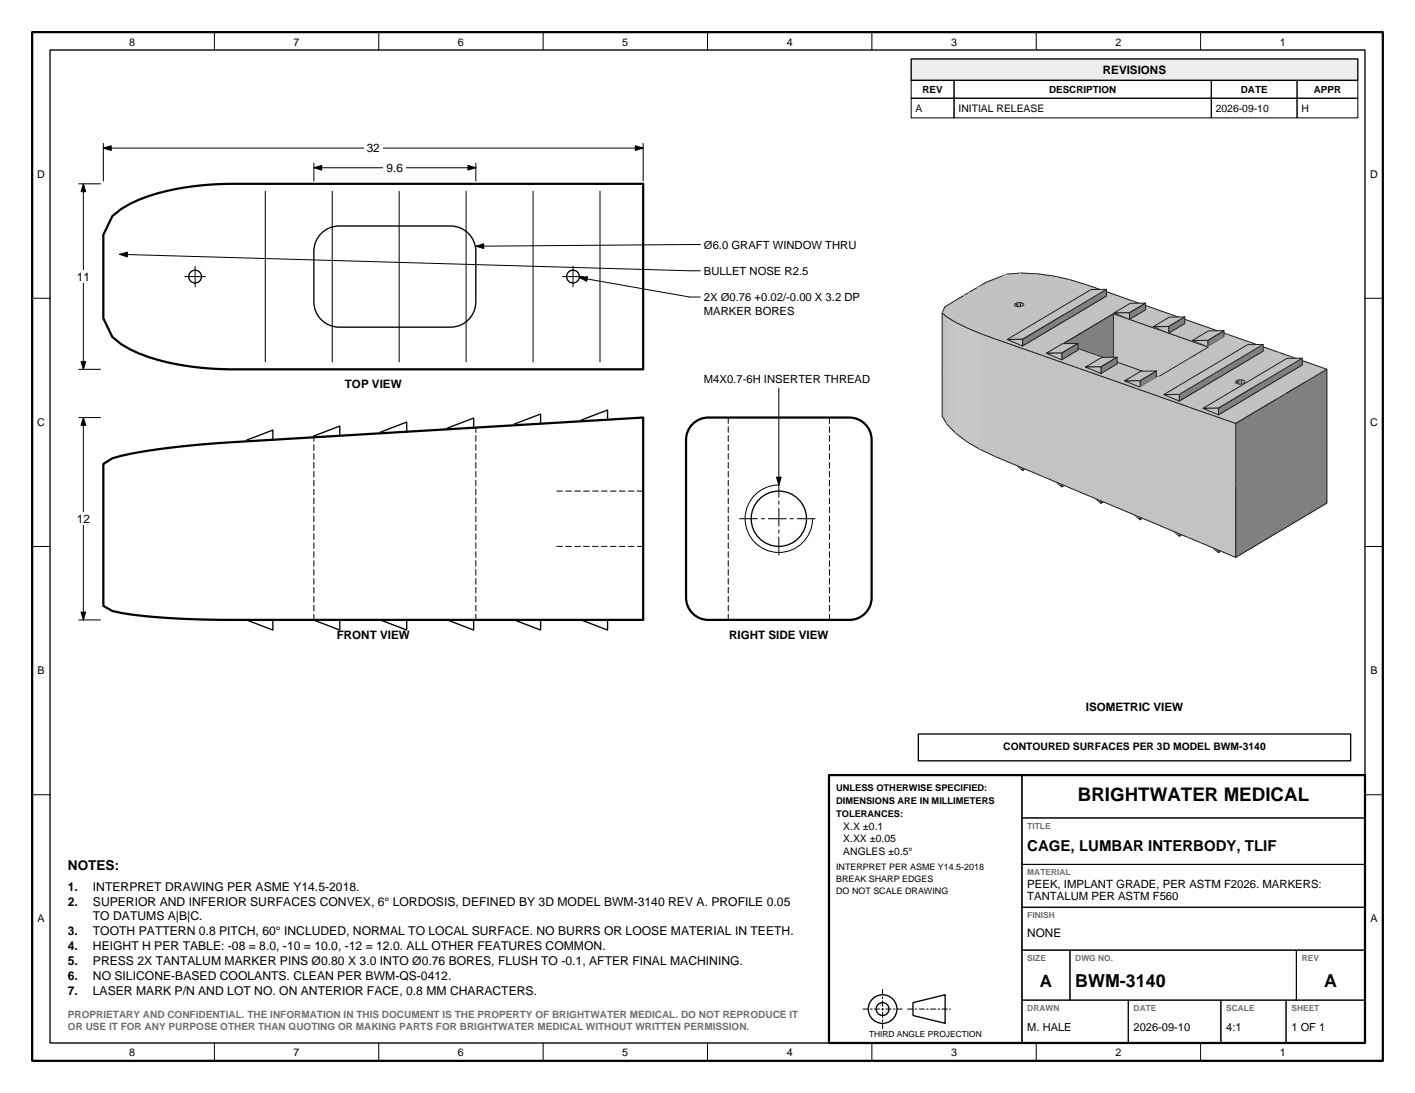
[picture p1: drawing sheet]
<svg xmlns="http://www.w3.org/2000/svg" width="279mm" height="216mm" viewBox="0 0 279 216" stroke-linecap="round" stroke-linejoin="round" font-family="sans-serif">
<path d="M201.8 153.1h67.7v8.5h-67.7zM201.8 161.6h67.7v9.1h-67.7zM201.8 170.7h67.7v8.5h-67.7zM201.8 179.2h67.7v8.5h-67.7zM201.8 187.7h9.5v9.9h-9.5zM201.8 197.6h21v8.4h-21zM211.3 187.7h44.7v9.9h-44.7zM222.8 197.6h18.3v8.4h-18.3zM241.1 197.6h12.8v8.4h-12.8zM253.9 197.6h15.6v8.4h-15.6zM256 187.7h13.5v9.9h-13.5z" fill="none" stroke="#000" stroke-width=".2"/>
<path d="M163.7 153.1h105.8v52.9h-105.8z" fill="none" stroke="#000" stroke-width=".44"/>
<g fill="none" stroke="#000" stroke-width=".26">
<path d="M163.7 153.1h38.1v52.9h-38.1zM180.3 198l6.3-1.5v5.6l-6.3-1.5z"/>
<circle cx="174.3" cy="199.3" r="2.82"/>
<circle cx="174.3" cy="199.3" r="1.27"/>
</g>
<path d="M170.4 199.3h7.8M174.3 195.4v7.8M179.2 199.3h8.5" fill="none" stroke="#000" stroke-width=".2" stroke-dasharray="1.1 .4 .4 .4"/>
<path d="M179.9 11.6h88.2v4.3h-88.2z" fill="#ededeb" stroke="#000" stroke-width=".26"/>
<g fill="none" stroke="#000" stroke-width=".2">
<path d="M179.9 15.9h8.5v3.5h-8.5zM179.9 19.4h8.5v3.9h-8.5zM188.4 15.9h50.8v3.5h-50.8zM188.4 19.4h50.8v3.9h-50.8zM239.2 15.9h16.9v3.5h-16.9zM239.2 19.4h16.9v3.9h-16.9zM256.1 15.9h12v3.5h-12zM256.1 19.4h12v3.9h-12zM20.4 28.3v7.4M20.4 29.3h106.6M52.4 37.8v33.7M65.6 37.8v33.7"/>
<path d="M78.8 37.8v33.7M92 37.8v33.7M105.3 37.8v33.7M118.5 37.8v33.7M127 28.3v7.4M36.5 54.6h4.1M38.5 52.6v4.1M111.1 54.6h4.1M113.1 52.6v4.1"/>
</g>
<path d="M22.2 42.7a20.7 20.7 0 0 1 8.9-4.5 61.1 61.1 0 0 1 17.7-1.9h78.2v36.7h-74.6a83.5 83.5 0 0 1-17.8-1.1 31 31 0 0 1-10.6-3.9l-1.8-1.4-1.8-3.7v-16.5z" fill="none" stroke="#000" stroke-width=".44"/>
<g fill="none" stroke="#000" stroke-width=".26">
<path d="M63.2 46.4a5 5 0 0 1 3.8-1.8h22a5 5 0 0 1 5 5v10a5 5 0 0 1-5 5h-22a5 5 0 0 1-5-5v-10a5 5 0 0 1 1.2-3.2z"/>
<circle cx="38.5" cy="54.6" r="1.27"/>
<circle cx="113.1" cy="54.6" r="1.27"/>
</g>
<path d="M20.4 29.3l1.6-.5v.9zM125.4 28.8l1.6 .5-1.6 .4z" fill="#000" stroke="#000" stroke-width=".2"/>
<path d="M71.8 28h3.8v2.5h-3.8z" fill="#fff"/>
<path d="M62 32.2v3.5M62 33.1h32M94 32.2v3.5" fill="none" stroke="#000" stroke-width=".2"/>
<path d="M62 33.1l1.5-.4v.9zM92.4 32.7l1.6 .4-1.6 .5z" fill="#000" stroke="#000" stroke-width=".2"/>
<path d="M75.8 31.8h4.3v2.6h-4.3z" fill="#fff"/>
<path d="M15.5 36.3h4.3M16.5 36.3v36.7M15.5 73h4.3" fill="none" stroke="#000" stroke-width=".2"/>
<path d="M16.5 36.3l.4 1.6h-.9zM16 71.4h.9l-.4 1.6z" fill="#000" stroke="#000" stroke-width=".2"/>
<path d="M14.6 53.3h3.7v2.6h-3.7z" fill="#fff"/>
<path d="M20.4 91.6l1.8-1.1a109.7 109.7 0 0 1 19.5-2.9l85.3-5.1v40h-64a480.2 480.2 0 0 1-31.9-.6l-7.1-.8-1.8-.4-1.8-1z" fill="none" stroke="#000" stroke-width=".44"/>
<path d="M48.7 87l5.2-2v2M61.9 86.2l5.2-2v2M75.1 85.4l5.2-2v2M88.3 84.6l5.2-2v2M101.5 83.8l5.2-2v2M114.7 83l5.3-2v2M48.7 122.5l5.2 1.9v-1.9M61.9 122.5l5.2 1.9v-1.9M75.1 122.5l5.2 1.9v-1.9M88.3 122.5l5.2 1.9v-1.9M101.5 122.5l5.2 1.9v-1.9M114.7 122.5l5.3 1.9v-1.9" fill="none" stroke="#000" stroke-width=".26"/>
<path d="M109.9 97h17.1M109.9 107.9h17.1M62 122.5v-36.1M94 122.5v-38" fill="none" stroke="#000" stroke-width=".2" stroke-dasharray="1.1 .6"/>
<path d="M15.5 82.5h4.3M16.5 82.5v40M15.5 122.5h4.3" fill="none" stroke="#000" stroke-width=".2"/>
<path d="M16.5 82.5l.4 1.5h-.9zM16 120.9h.9l-.4 1.6z" fill="#000" stroke="#000" stroke-width=".2"/>
<path d="M14.6 101.2h3.7v2.5h-3.7z" fill="#fff"/>
<path d="M137 83.5a4.4 4.4 0 0 1 2.9-1h27.8a4.4 4.4 0 0 1 4.4 4.4v31.2a4.4 4.4 0 0 1-4.4 4.4h-27.8a4.4 4.4 0 0 1-4.4-4.4v-31.2a4.4 4.4 0 0 1 1.5-3.4z" fill="none" stroke="#000" stroke-width=".44"/>
<circle cx="153.8" cy="102.5" r="5.5" fill="none" stroke="#000" stroke-width=".26"/>
<path d="M23.6 50.2l114.7 3.3M114.4 54.8l21.8 3.9h2.1M138.3 48.3l-44.3 .3M153.8 76.7v19.1a6.7 6.7 0 0 0-6.7 6.7 6.7 6.7 0 0 0 6.7 6.6 6.7 6.7 0 0 0 6.7-6.6" fill="none" stroke="#000" stroke-width=".2"/>
<path d="M153.8 94.7v15.6M146 102.5h15.6" fill="none" stroke="#000" stroke-width=".2" stroke-dasharray="3.5 .8 .6 .8"/>
<path d="M143.8 122.5v-40M163.8 122.5v-40" fill="none" stroke="#000" stroke-width=".2" stroke-dasharray="1.1 .6"/>
<path d="M23.6 50.2l1.6-.4-.1 .9zM94 48.6l1.5-.4v.9zM114.4 54.8l1.6-.2-.2 1zM153.3 94.3h1l-.5 1.5z" fill="#000" stroke="#000" stroke-width=".2"/>
<path d="M208.7 84.5l6.7-4 3.1 1.3-9.8 5.8z" fill="#bdc2c7" stroke="#bdc2c7" stroke-width=".2"/>
<path d="M207.9 54.5l-3-.4-3.2-.2-2.8 .2-4.2 1.7-3.7 2.1M200.3 71.5v11.5v-11.5M200.3 71.3v11.5l.5-.3v-11.2M201.5 71.1v11.4h-.7v-11.4M201.5 71.2v11.3l.6 .2v-11.5M202.1 71.4v11.3l.1 .2v-11.5M208.7 84.5l6.7-4 3.1 1.3-9.8 5.8M210.2 86.7l8.3-4.9v1.3l-8.3 4.9" fill="none" stroke="#1f2126" stroke-width=".2"/>
<g fill="#7d8085" stroke="#7d8085" stroke-width=".2">
<path d="M210.2 86.7l8.3-4.9v1.3l-8.3 4.9z"/>
<path d="M200.3 71.3h.5v11.2l-.5 .3z"/>
</g>
<g fill="#bdbfc7" stroke="#bdbfc7" stroke-width=".2">
<path d="M192.8 56.9l1.9-1.1 4.2-1.7-2.9 1.8z"/>
<path d="M191 57.9l1.8-1 3.2-1-2.8 1.7z"/>
</g>
<g fill="#bfc2c9" stroke="#bfc2c9" stroke-width=".2">
<path d="M196 55.9l2.9-1.8 2.8-.2-3.4 2z"/>
<path d="M198.3 55.9l3.4-2 3.2 .2-3.6 2.2z"/>
<path d="M201.3 56.3l3.6-2.2 3 .4-3.9 2.3z"/>
</g>
<path d="M201.1 71.1h.4v11.4l-.4-.1z" fill="#a8abb0" stroke="#a8abb0" stroke-width=".2"/>
<path d="M200.8 71.1h.3v11.3l-.3 .1z" fill="#8a8c91" stroke="#8a8c91" stroke-width=".2"/>
<path d="M201.5 71.2h.6v11.5l-.6-.2z" fill="#bfc4c9" stroke="#bfc4c9" stroke-width=".2"/>
<path d="M202.1 71.4h.1v11.5l-.1-.2z" fill="#babfc4" stroke="#babfc4" stroke-width=".2"/>
<path d="M200.3 71.5v11.5z" fill="#696b6e" stroke="#696b6e" stroke-width=".2"/>
<path d="M220 85.6l3.2-1.9 3 1.3-3.2 1.9z" fill="#bdc2c7" stroke="#1f2126" stroke-width=".2"/>
<path d="M186 72.8h1v11.1l-1-1.7z" fill="#bdc2c7" stroke="#bdc2c7" stroke-width=".2"/>
<path d="M186 72.8v9.4l1 1.7" fill="none" stroke="#1f2126" stroke-width=".2"/>
<path d="M193.2 57.6l2.8-1.7h2.3l-3.2 1.9z" fill="#bfc2c9" stroke="#bfc2c9" stroke-width=".2"/>
<path d="M223 86.9l3.2-1.9v1.3l-3.2 1.9z" fill="#7d8085" stroke="#1f2126" stroke-width=".2"/>
<g fill="#bfc2c9" stroke="#bfc2c9" stroke-width=".2">
<path d="M204 56.8l3.9-2.3 .8 .2-3.9 2.3z"/>
<path d="M195.1 57.8l3.2-1.9 3 .4-3.6 2.1z"/>
</g>
<path d="M191 57.9l-.8 .5M207.9 54.5l.8 .2M187 83.9l1.8 1.7" fill="none" stroke="#1f2126" stroke-width=".2"/>
<path d="M190.2 58.4l.8-.5 2.2-.3-1.4 .8z" fill="#bdbfc7" stroke="#bdbfc7" stroke-width=".2"/>
<path d="M187 74.2h1.8v11.4l-1.8-1.7z" fill="#c2c4cc" stroke="#c2c4cc" stroke-width=".2"/>
<path d="M220 85.6l3 1.3v1.3z" fill="#bfc4c9" stroke="#1f2126" stroke-width=".2"/>
<g fill="#bdbfc7" stroke="#bdbfc7" stroke-width=".2">
<path d="M188.4 59.5l1.8-1.1h1.6l-2.8 1.7z"/>
<path d="M186.6 60.6l1.8-1.1 .6 .6-3 1.7z"/>
</g>
<path d="M190.2 58.4l-3.6 2.2-.6 1.2M211.4 55.3l3.2 1M200.3 71.5v-11.4v11.4M200.3 71.3v-11.2l.5-.3v11.5M201.5 71.1v-11.4l-.7 .1v11.3M201.5 71.2v-11.5l.6 .2v11.3M202.1 71.4v-11.5l.1 .2v11.3M219.8 75.1v10.8l-3.9 2.3M188.8 85.6l2 1.6M208.7 84.5l-9.8 5.8 3 1.3 6.8-4M210.2 86.7l-8.3 4.9v1.3l8.3-4.9" fill="none" stroke="#1f2126" stroke-width=".2"/>
<g fill="#bfc2c9" stroke="#bfc2c9" stroke-width=".2">
<path d="M191.8 58.4l1.4-.8 1.9 .2-1.5 1z"/>
<path d="M197.7 58.4l3.6-2.1 2.7 .5-3.7 2.3z"/>
<path d="M207.3 57.7l4.1-2.4 3.2 1-4.1 2.4z"/>
<path d="M193.6 58.8l1.5-1 2.6 .6-1.7 1z"/>
<path d="M189 60.1l2.8-1.7 1.8 .4-3.2 1.9z"/>
<path d="M200.3 59.1l3.7-2.3 .8 .2-3.8 2.3z"/>
</g>
<path d="M198.9 90.3l9.8-5.8v3.1l-6.8 4z" fill="#bdc2c7" stroke="#bdc2c7" stroke-width=".2"/>
<path d="M201.1 59.8l.4-.1v11.4h-.4z" fill="#a8abb0" stroke="#a8abb0" stroke-width=".2"/>
<path d="M200.8 59.8h.3v11.3h-.3z" fill="#8a8c91" stroke="#8a8c91" stroke-width=".2"/>
<path d="M188.8 75.4h2v11.8l-2-1.6z" fill="#c2c7cc" stroke="#c2c7cc" stroke-width=".2"/>
<path d="M201.5 59.7l.6 .2v11.3h-.6z" fill="#bfc4c9" stroke="#bfc4c9" stroke-width=".2"/>
<g fill="#7d8085" stroke="#7d8085" stroke-width=".2">
<path d="M200.3 60.1l.5-.3v11.5h-.5z"/>
<path d="M215.9 75.1h3.9v10.8l-3.9 2.3z"/>
<path d="M201.9 91.6l8.3-4.9v1.3l-8.3 4.9z"/>
</g>
<path d="M202.1 59.9l.1 .2v11.3h-.1z" fill="#babfc4" stroke="#babfc4" stroke-width=".2"/>
<path d="M200.3 60.1v11.4z" fill="#696b6e" stroke="#696b6e" stroke-width=".2"/>
<path d="M227.7 88.9l3.2-1.9 3 1.2-3.1 1.9z" fill="#bdc2c7" stroke="#1f2126" stroke-width=".2"/>
<path d="M186 61.8l1 .9v10.1h-1z" fill="#bdc2c7" stroke="#bdc2c7" stroke-width=".2"/>
<path d="M187 62.7l-1-.9v11M190.8 87.2l.6 .4" fill="none" stroke="#1f2126" stroke-width=".2"/>
<path d="M201 59.3l3.8-2.3 2.4 .7-3.9 2.3z" fill="#bfc2c9" stroke="#bfc2c9" stroke-width=".2"/>
<path d="M190.8 76.1h.6v11.5l-.6-.4z" fill="#c2c7cc" stroke="#c2c7cc" stroke-width=".2"/>
<path d="M230.8 90.1l3.1-1.9v1.4l-3.1 1.9z" fill="#7d8085" stroke="#1f2126" stroke-width=".2"/>
<g fill="#bfc2c9" stroke="#bfc2c9" stroke-width=".2">
<path d="M196 59.4l1.7-1 2.6 .7-1.9 1z"/>
<path d="M190.4 60.7l3.2-1.9 2.4 .6-3.5 2.1z"/>
<path d="M203.3 60l4-2.3z"/>
<path d="M210.5 58.7l4.1-2.4 9.3 3.3-4.1 2.4z"/>
<path d="M203.4 60l3.9-2.3 3.2 1-4 2.3z"/>
<path d="M186 61.8l3-1.7 1.4 .6-3.4 2z"/>
</g>
<path d="M214.6 56.3l9.3 3.3M186 61.8l1 .9M219.8 72.6v10.5M191.4 87.6l2.1 1.1" fill="none" stroke="#1f2126" stroke-width=".2"/>
<path d="M191.4 76.9h2.1v11.8l-2.1-1.1z" fill="#c2c7cc" stroke="#c2c7cc" stroke-width=".2"/>
<path d="M219.8 72.6h9.4v10.5h-9.4z" fill="#bfc4c9" stroke="#bfc4c9" stroke-width=".2"/>
<path d="M227.7 88.9l3.1 1.2v1.4z" fill="#bfc4c9" stroke="#1f2126" stroke-width=".2"/>
<path d="M219.8 83.1h9.4v6.7l-9.4-3.9z" fill="#bfc4c9" stroke="#bfc4c9" stroke-width=".2"/>
<path d="M187 62.7l1.8 1M202.1 60.2l.1-.1a1.29 1.29 0 0 0-1.9 .2l.1 .1M193.5 88.7l3.1 1.5M215.9 88.2l-1.9 1.2M219.8 83.1v2.8l9.4 3.9" fill="none" stroke="#1f2126" stroke-width=".2"/>
<g fill="#c2c4cc" stroke="#c2c4cc" stroke-width=".2">
<path d="M187 62.7l1.8 1v10.5h-1.8z"/>
<path d="M193.6 78h3v12.2l-3-1.4z"/>
</g>
<path d="M214 76.8h1.9v11.4l-1.9 1.2z" fill="#7d8085" stroke="#7d8085" stroke-width=".2"/>
<g fill="#bfc2c9" stroke="#bfc2c9" stroke-width=".2">
<path d="M198.4 60.1l1.9-1 .7 .2-1.9 1.1z"/>
<path d="M201 59.3l.7 .2-.2 .2-.4 .1z"/>
<path d="M200.5 59.6l.5-.3 .1 .5h-.3z"/>
<path d="M192.5 61.5l3.5-2.1 2.4 .7-3.7 2.3z"/>
<path d="M201.7 59.5l.9 .3-.5 .1-.6-.2z"/>
<path d="M199.7 60l.8-.4 .3 .2-.5 .3z"/>
<path d="M202.1 59.9l.5-.1 .7 .2-1.1 .1z"/>
<path d="M199.1 60.4l.6-.4 .6 .1v.2z"/>
<path d="M202.2 60.1l1.1-.1-.5 .3-.7-.1z"/>
<path d="M187 62.7l3.4-2 2.1 .8-3.7 2.2z"/>
<path d="M199.1 60.4l1.2-.1 .1 .1-.6 .2z"/>
</g>
<path d="M193.5 77.3l.1 11.5z" fill="#c2c7cc" stroke="#c2c7cc" stroke-width=".2"/>
<path d="M198.9 90.3l3 1.3v1.3z" fill="#bfc4c9" stroke="#1f2126" stroke-width=".2"/>
<g fill="#bfc2c9" stroke="#bfc2c9" stroke-width=".2">
<path d="M201.4 61.1l2-1.1z"/>
<path d="M201.7 60.5l.4-.3 .7 .1-.8 .5z"/>
</g>
<path d="M188.8 63.7l2 1v10.7h-2z" fill="#c2c7cc" stroke="#c2c7cc" stroke-width=".2"/>
<path d="M188.8 63.7l2 1M202.1 60.2l-.4 .3M210 78.6v13.1l4-2.3" fill="none" stroke="#1f2126" stroke-width=".2"/>
<path d="M210 78.6h4v10.8l-4 2.3z" fill="#7d8085" stroke="#7d8085" stroke-width=".2"/>
<path d="M235.4 92.1l3.2-1.9 3.1 1.3-3.2 1.9z" fill="#bdc2c7" stroke="#1f2126" stroke-width=".2"/>
<g fill="#bfc2c9" stroke="#bfc2c9" stroke-width=".2">
<path d="M201.3 60.6l.4-.1 .3 .3-.6 .3z"/>
<path d="M200.9 60.6h.4l.1 .5-.7-.2z"/>
<path d="M201.5 61.1l1.9-1.1 3.1 1-1.9 1.2z"/>
<path d="M206.5 61l4-2.3 9.3 3.3-3.9 2.3z"/>
</g>
<path d="M201.7 60.5l-.8 .1M219.8 62l-3.9 2.3" fill="none" stroke="#1f2126" stroke-width=".2"/>
<path d="M238.5 93.4l3.2-1.9v1.3l-3.2 1.9z" fill="#7d8085" stroke="#1f2126" stroke-width=".2"/>
<path d="M190.8 64.7l.6 .3v11.1h-.6z" fill="#c2c7cc" stroke="#c2c7cc" stroke-width=".2"/>
<path d="M188.8 63.7l2.6 1.3M196.6 90.2l9.3 3.9" fill="none" stroke="#1f2126" stroke-width=".2"/>
<path d="M188.8 63.7l3.7-2.2 2.2 .9-3.9 2.3z" fill="#bfc2c9" stroke="#bfc2c9" stroke-width=".2"/>
<path d="M196.6 80.6h9.3v13.5l-9.3-3.9z" fill="#bfc4c9" stroke="#bfc4c9" stroke-width=".2"/>
<path d="M235.4 92.1l3.1 1.3v1.3z" fill="#bfc4c9" stroke="#1f2126" stroke-width=".2"/>
<path d="M229.2 83.1h9.4v10.6l-9.4-3.9z" fill="#bfc4c9" stroke="#bfc4c9" stroke-width=".2"/>
<path d="M238.6 83.1v10.6l-9.4-3.9" fill="none" stroke="#1f2126" stroke-width=".2"/>
<path d="M206.6 93.6l3.2-1.9 3 1.3-3.1 1.9z" fill="#bdc2c7" stroke="#1f2126" stroke-width=".2"/>
<path d="M191.4 65l2.1 .8v11.1h-2.1z" fill="#c2c7cc" stroke="#c2c7cc" stroke-width=".2"/>
<path d="M223.9 59.6l7.4 2.5M191.4 65l2.1 .8M219.8 62l11.5 4" fill="none" stroke="#1f2126" stroke-width=".2"/>
<g fill="#bfc2c9" stroke="#bfc2c9" stroke-width=".2">
<path d="M197.6 63.5l3.9-2.4 3.1 1.1-3.9 2.3z"/>
<path d="M219.8 62l4.1-2.4 7.4 2.5v3.9z"/>
</g>
<path d="M220 61.8l3.2-1.9h3l-3.2 1.9z" fill="#bdc2c7" stroke="#1f2126" stroke-width=".2"/>
<path d="M190.8 64.7l3.9-2.3 .7 .2-4 2.4z" fill="#bfc2c9" stroke="#bfc2c9" stroke-width=".2"/>
<path d="M190.8 64.7l.6 .3" fill="none" stroke="#1f2126" stroke-width=".2"/>
<path d="M209.7 94.9l3.1-1.9v1.3l-3.1 1.9z" fill="#7d8085" stroke="#1f2126" stroke-width=".2"/>
<path d="M204.6 62.2l1.9-1.2 9.4 3.3-1.9 1.2z" fill="#bfc2c9" stroke="#bfc2c9" stroke-width=".2"/>
<path d="M193.5 65.8l.1 .1M210.2 62.1l8.3-4.9v1.3l-8.3 4.9M214 65.5l5.8-3.5v13.1" fill="none" stroke="#1f2126" stroke-width=".2"/>
<g fill="#7d8085" stroke="#7d8085" stroke-width=".2">
<path d="M210.2 62.1l8.3-4.9v1.3l-8.3 4.9z"/>
<path d="M215.9 64.3l3.9-2.3v13.1h-3.9z"/>
<path d="M214 65.5l1.9-1.2v12.5h-1.9z"/>
</g>
<path d="M193.5 65.8l.1 11.5z" fill="#c2c7cc" stroke="#c2c7cc" stroke-width=".2"/>
<path d="M223 61.8l3.2-1.9v1.3l-3.2 1.9z" fill="#7d8085" stroke="#1f2126" stroke-width=".2"/>
<path d="M191.4 65l4-2.4 2.1 .8-4 2.4z" fill="#bfc2c9" stroke="#bfc2c9" stroke-width=".2"/>
<path d="M191.4 65l2.1 .8M193.6 65.9l3 1.1" fill="none" stroke="#1f2126" stroke-width=".2"/>
<path d="M193.6 65.9l3 1.1v11h-3z" fill="#c2c4cc" stroke="#c2c4cc" stroke-width=".2"/>
<path d="M206.6 93.6l3.1 1.3v1.3z" fill="#bfc4c9" stroke="#1f2126" stroke-width=".2"/>
<path d="M229.2 72.6h9.4v10.5h-9.4z" fill="#bfc4c9" stroke="#bfc4c9" stroke-width=".2"/>
<path d="M238.6 72.6v10.5" fill="none" stroke="#1f2126" stroke-width=".2"/>
<path d="M220 61.8h3v1.3z" fill="#bfc4c9" stroke="#1f2126" stroke-width=".2"/>
<g fill="#bfc2c9" stroke="#bfc2c9" stroke-width=".2">
<path d="M193.5 65.8l4.1-2.3z"/>
<path d="M200.7 64.5l3.9-2.3 9.4 3.3-4 2.3z"/>
<path d="M204.8 57l3.9-2.3 2.5 .5-4 2.5z"/>
<path d="M207.2 57.7l4.2-2.4z"/>
<path d="M193.6 65.9l4-2.4 3.1 1-4.1 2.5z"/>
</g>
<path d="M208.7 54.7l2.7 .6M193.5 65.8l3.1 1.2M208.7 61.2l6.7-4h3.1l-9.8 5.8M214 65.5l-4 2.3M239.6 97.5l6.8-4 3 1.2-9.8 5.9M241.1 99.7l8.3-5v1.4l-8.3 4.9" fill="none" stroke="#1f2126" stroke-width=".2"/>
<g fill="#bdc2c7" stroke="#bdc2c7" stroke-width=".2">
<path d="M208.7 61.2l6.7-4h3.1l-9.8 5.8z"/>
<path d="M239.6 97.5l6.8-4 3 1.2-9.8 5.9z"/>
</g>
<path d="M241.1 99.7l8.3-5v1.4l-8.3 4.9z" fill="#7d8085" stroke="#7d8085" stroke-width=".2"/>
<path d="M214.3 96.8l3.2-1.9 3.1 1.3-3.2 1.9z" fill="#bdc2c7" stroke="#1f2126" stroke-width=".2"/>
<path d="M217.4 98.1l3.2-1.9v1.3l-3.2 1.9z" fill="#7d8085" stroke="#1f2126" stroke-width=".2"/>
<path d="M231.3 62.1l11.4 4-4.1 2.5-7.3-2.6z" fill="#bfc2c9" stroke="#bfc2c9" stroke-width=".2"/>
<path d="M231.3 66l7.3 2.6M231.3 62.1l11.4 4" fill="none" stroke="#1f2126" stroke-width=".2"/>
<path d="M227.7 64.5l3.2-1.9h3l-3.1 1.9z" fill="#bdc2c7" stroke="#1f2126" stroke-width=".2"/>
<path d="M230.8 64.5l3.1-1.9v1.3l-3.1 1.9z" fill="#7d8085" stroke="#1f2126" stroke-width=".2"/>
<g fill="#bfc2c9" stroke="#bfc2c9" stroke-width=".2">
<path d="M196.6 67l4.1-2.5 9.3 3.3-4.1 2.5z"/>
<path d="M194.7 62.4l3.7-2.3 .7 .3-3.7 2.2z"/>
<path d="M195.4 62.6l3.7-2.2 2.3 .7-3.9 2.3z"/>
<path d="M199.8 60.6l.6-.2 .5 .2-.2 .3z"/>
<path d="M197.5 63.4l4-2.3z"/>
</g>
<path d="M196.6 67l9.3 3.3M200.4 60.4l.5 .2M208.7 61.2l-9.8 5.9 3-.1 6.8-4M210.2 62.1l-8.3 4.9v1.3l8.3-4.9M214 65.5l-4 2.3v10.8" fill="none" stroke="#1f2126" stroke-width=".2"/>
<path d="M198.9 67.1l9.8-5.9v1.8l-6.8 4z" fill="#bdc2c7" stroke="#bdc2c7" stroke-width=".2"/>
<g fill="#7d8085" stroke="#7d8085" stroke-width=".2">
<path d="M201.9 67l8.3-4.9v1.3l-8.3 4.9z"/>
<path d="M210 67.8l4-2.3v13.1h-4z"/>
</g>
<path d="M205.9 80.8h9.4v10.6h-9.4z" fill="#bfc4c9" stroke="#bfc4c9" stroke-width=".2"/>
<path d="M214.3 96.8l3.1 1.3v1.3z" fill="#bfc4c9" stroke="#1f2126" stroke-width=".2"/>
<path d="M205.9 91.4h9.4v6.7l-9.4-4z" fill="#bfc4c9" stroke="#bfc4c9" stroke-width=".2"/>
<path d="M205.9 94.1l9.4 4" fill="none" stroke="#1f2126" stroke-width=".2"/>
<path d="M227.7 64.5h3.1v1.3z" fill="#bfc4c9" stroke="#1f2126" stroke-width=".2"/>
<path d="M219.8 62l9.4 3.3v7.3h-9.4z" fill="#bfc4c9" stroke="#bfc4c9" stroke-width=".2"/>
<path d="M229.2 65.3l-9.4-3.3v10.6M247.4 100.7l6.7-4 3.1 1.3-9.8 5.8" fill="none" stroke="#1f2126" stroke-width=".2"/>
<path d="M247.4 100.7l6.7-4 3.1 1.3-9.8 5.8z" fill="#bdc2c7" stroke="#bdc2c7" stroke-width=".2"/>
<path d="M198.9 67.1l3-.1v1.3z" fill="#bfc4c9" stroke="#1f2126" stroke-width=".2"/>
<path d="M196.6 67l9.3 3.3v10.3h-9.3z" fill="#bfc4c9" stroke="#bfc4c9" stroke-width=".2"/>
<path d="M196.6 67l9.3 3.3M248.9 102.9l8.3-4.9v1.3l-8.3 4.9" fill="none" stroke="#1f2126" stroke-width=".2"/>
<path d="M248.9 102.9l8.3-4.9v1.3l-8.3 4.9z" fill="#7d8085" stroke="#7d8085" stroke-width=".2"/>
<path d="M222.1 100.1l3.2-1.9 3 1.2-3.2 1.9z" fill="#bdc2c7" stroke="#1f2126" stroke-width=".2"/>
<path d="M229.8 103.3l9.8-5.8v3.1l-6.7 4z" fill="#bdc2c7" stroke="#bdc2c7" stroke-width=".2"/>
<path d="M239.6 97.5l-9.8 5.8 3.1 1.3 6.7-4" fill="none" stroke="#1f2126" stroke-width=".2"/>
<g fill="#7d8085" stroke="#1f2126" stroke-width=".2">
<path d="M225.1 101.3l3.2-1.9v1.4l-3.2 1.9z"/>
<path d="M238.5 67.2l3.2-1.9v1.3l-3.2 1.9z"/>
</g>
<path d="M222.1 100.1l3 1.2v1.4z" fill="#bfc4c9" stroke="#1f2126" stroke-width=".2"/>
<path d="M215.3 91.4h9.4v10.6l-9.4-3.9z" fill="#bfc4c9" stroke="#bfc4c9" stroke-width=".2"/>
<path d="M215.3 98.1l9.4 3.9M241.1 99.7l-8.2 4.9v1.3l8.2-4.9" fill="none" stroke="#1f2126" stroke-width=".2"/>
<path d="M232.9 104.6l8.2-4.9v1.3l-8.2 4.9z" fill="#7d8085" stroke="#7d8085" stroke-width=".2"/>
<path d="M235.4 67.3l3.1-.1v1.3z" fill="#bfc4c9" stroke="#1f2126" stroke-width=".2"/>
<path d="M229.2 65.3l9.4 3.3v4h-9.4z" fill="#bfc4c9" stroke="#bfc4c9" stroke-width=".2"/>
<path d="M205.9 70.3l11.4 4M210 67.8l7.3 2.6M229.2 65.3l9.4 3.3v4M262 87.4v12l-4.1 2.4" fill="none" stroke="#1f2126" stroke-width=".2"/>
<path d="M257.9 87.4h4.1v12l-4.1 2.4z" fill="#7d8085" stroke="#7d8085" stroke-width=".2"/>
<path d="M205.9 70.3l4.1-2.5 7.3 2.6v3.9z" fill="#bfc2c9" stroke="#bfc2c9" stroke-width=".2"/>
<path d="M206.6 69.8l3.2-1.9 3-.1-3.1 1.9z" fill="#bdc2c7" stroke="#1f2126" stroke-width=".2"/>
<path d="M238.6 68.6l4.1-2.5 10 3.6-4.1 2.4z" fill="#bfc2c9" stroke="#bfc2c9" stroke-width=".2"/>
<path d="M242.7 66.1l10 3.6" fill="none" stroke="#1f2126" stroke-width=".2"/>
<path d="M235.4 67.3l3.2-1.9 3.1-.1-3.2 1.9z" fill="#bdc2c7" stroke="#1f2126" stroke-width=".2"/>
<path d="M209.7 69.7l3.1-1.9v1.4l-3.1 1.9z" fill="#7d8085" stroke="#1f2126" stroke-width=".2"/>
<path d="M244.8 87.9h.4v13h-.4z" fill="#a6abb0" stroke="#a6abb0" stroke-width=".2"/>
<path d="M244 88.1v13.1l.4-.3v-12.8M245.2 87.9v13h-.8v-12.9M245.2 88.1v12.8l.5 .2v-13" fill="none" stroke="#1f2126" stroke-width=".2"/>
<path d="M244.4 88h.4v12.9h-.4z" fill="#8a8c91" stroke="#8a8c91" stroke-width=".2"/>
<path d="M245.2 88.1h.5v13l-.5-.2z" fill="#bfc4c9" stroke="#bfc4c9" stroke-width=".2"/>
<path d="M244 88.1h.4v12.8l-.4 .3z" fill="#7d8085" stroke="#7d8085" stroke-width=".2"/>
<path d="M206.6 69.8l3.1-.1v1.4z" fill="#bfc4c9" stroke="#1f2126" stroke-width=".2"/>
<path d="M245.7 88.3h.1v13l-.1-.2z" fill="#babfc4" stroke="#babfc4" stroke-width=".2"/>
<path d="M238.6 68.6l-4 2.3M243.9 88.4v13l.1-13M245.7 88.3v12.8l.1 .2v-13M247.4 100.7l-9.9 5.9 3.1 1.2 6.8-4M257.9 101.8l-3.9 2.4" fill="none" stroke="#1f2126" stroke-width=".2"/>
<path d="M243.9 88.4v13z" fill="#696b6e" stroke="#696b6e" stroke-width=".2"/>
<path d="M215.3 80.8h9.4v10.6h-9.4z" fill="#bfc4c9" stroke="#bfc4c9" stroke-width=".2"/>
<path d="M237.5 106.6l9.9-5.9v3.1l-6.8 4z" fill="#bdc2c7" stroke="#bdc2c7" stroke-width=".2"/>
<path d="M254 89.8h3.9v12l-3.9 2.4z" fill="#7d8085" stroke="#7d8085" stroke-width=".2"/>
<path d="M234.6 70.9l4-2.3 10 3.5-3.9 2.4z" fill="#bfc2c9" stroke="#bfc2c9" stroke-width=".2"/>
<path d="M229.8 103.3l3.1 1.3v1.3z" fill="#bfc4c9" stroke="#1f2126" stroke-width=".2"/>
<path d="M240.6 107.8l8.3-4.9v1.3l-8.3 5z" fill="#7d8085" stroke="#7d8085" stroke-width=".2"/>
<path d="M217.3 74.3l7.4 2.6M217.3 70.4l11.4 4M224.7 102l10 4.2M248.9 102.9l-8.3 4.9v1.4l8.3-5" fill="none" stroke="#1f2126" stroke-width=".2"/>
<path d="M224.7 91.5h10v14.7l-10-4.2z" fill="#bfc4c9" stroke="#bfc4c9" stroke-width=".2"/>
<path d="M217.3 70.4l11.4 4-4 2.5-7.4-2.6z" fill="#bfc2c9" stroke="#bfc2c9" stroke-width=".2"/>
<path d="M214.3 72.5l3.2-1.9h3.1l-3.2 1.9z" fill="#bdc2c7" stroke="#1f2126" stroke-width=".2"/>
<path d="M217.4 72.5l3.2-1.9v1.3l-3.2 1.9z" fill="#7d8085" stroke="#1f2126" stroke-width=".2"/>
<g fill="#7d8085" stroke="#7d8085" stroke-width=".2">
<path d="M257.9 75.4l4.1-2.5v14.5h-4.1z"/>
<path d="M252 91.5h2v12.7l-2 1.1z"/>
</g>
<path d="M257.9 75.4l4.1-2.5v14.5M254 104.2l-2 1.1" fill="none" stroke="#1f2126" stroke-width=".2"/>
<path d="M214.3 72.5h3.1v1.3z" fill="#bfc4c9" stroke="#1f2126" stroke-width=".2"/>
<g fill="#bfc4c9" stroke="#bfc4c9" stroke-width=".2">
<path d="M205.9 70.3l9.4 3.3v7.2h-9.4z"/>
<path d="M245.2 75l.5 .2v12.9h-.5z"/>
</g>
<path d="M205.9 70.3l9.4 3.3M234.6 70.9l-1.9 1.2M241.1 73l8.3-5v1.4l-8.3 4.9M252.7 69.7l9.3 3.2-4.1 2.5M243.9 88.4l.1-13.1v13.1M244 88.1v-12.8l.4-.2v13M245.2 87.9v-12.9h-.4l-.4 .1v12.9M245.2 88.1v-13.1l.5 .2v12.9M245.7 88.3v-13.1l.1 .2v12.9M252 105.3l-3.9 2.4" fill="none" stroke="#1f2126" stroke-width=".2"/>
<g fill="#bfc2c9" stroke="#bfc2c9" stroke-width=".2">
<path d="M232.7 72.1l1.9-1.2 10.1 3.6-1.9 1.1z"/>
<path d="M248.6 72.1l4.1-2.4 2.3 .8-4.1 2.4z"/>
<path d="M250.9 72.9l4.1-2.4 7 2.4-4.1 2.5z"/>
</g>
<g fill="#7d8085" stroke="#7d8085" stroke-width=".2">
<path d="M241.1 73l8.3-5v1.4l-8.3 4.9z"/>
<path d="M244 75.3l.4-.2v13h-.4z"/>
<path d="M248.1 93.3h3.9v12l-3.9 2.4z"/>
</g>
<path d="M244.8 75h.4v12.9h-.4z" fill="#a6abb0" stroke="#a6abb0" stroke-width=".2"/>
<path d="M244.4 75.1l.4-.1v13h-.4z" fill="#8a8c91" stroke="#8a8c91" stroke-width=".2"/>
<path d="M245.7 75.2l.1 .2v12.9h-.1z" fill="#babfc4" stroke="#babfc4" stroke-width=".2"/>
<path d="M244 75.3l-.1 13.1z" fill="#696b6e" stroke="#696b6e" stroke-width=".2"/>
<path d="M237.5 106.6l3.1 1.2v1.4z" fill="#bfc4c9" stroke="#1f2126" stroke-width=".2"/>
<g fill="#bfc2c9" stroke="#bfc2c9" stroke-width=".2">
<path d="M228.7 74.4l4-2.3 10.1 3.5-4 2.4z"/>
<path d="M244.7 74.5l3.9-2.4 2.3 .8-3.9 2.4z"/>
</g>
<path d="M232.7 72.1l-4 2.3M234.7 106.2l2.3 1" fill="none" stroke="#1f2126" stroke-width=".2"/>
<path d="M234.7 93.8h2.3v13.4l-2.3-1z" fill="#bfc4c9" stroke="#bfc4c9" stroke-width=".2"/>
<path d="M225.1 75.2l3.2-1.9v1.3l-3.2 1.9z" fill="#7d8085" stroke="#1f2126" stroke-width=".2"/>
<path d="M247 75.3l3.9-2.4 7 2.5-3.9 2.3z" fill="#bfc2c9" stroke="#bfc2c9" stroke-width=".2"/>
<path d="M257.9 75.4l-3.9 2.3" fill="none" stroke="#1f2126" stroke-width=".2"/>
<path d="M222.1 75.2h3v1.3z" fill="#bfc4c9" stroke="#1f2126" stroke-width=".2"/>
<g fill="#bfc4c9" stroke="#bfc4c9" stroke-width=".2">
<path d="M215.3 73.6l9.4 3.3v3.9h-9.4z"/>
<path d="M237 95.7h7v14.4l-7-2.9z"/>
</g>
<path d="M215.3 73.6l19.4 6.8M245.7 75.2a1.57 1.57 0 0 0-1.7 .1M237 107.2l7 2.9v-14.4v14.4l4.1-2.4" fill="none" stroke="#1f2126" stroke-width=".2"/>
<g fill="#bfc2c9" stroke="#bfc2c9" stroke-width=".2">
<path d="M244.7 74.5l.7 .2-.2 .3h-.4z"/>
<path d="M244.1 74.8l.6-.3 .1 .5-.4 .1z"/>
<path d="M245.4 74.7l.9 .3-.6 .2-.5-.2z"/>
<path d="M243.3 75.3l.8-.5 .3 .3-.4 .2z"/>
<path d="M224.7 76.9l4-2.5 10.1 3.6-4.1 2.4z"/>
</g>
<path d="M244 95.7h4.1v12l-4.1 2.4z" fill="#7d8085" stroke="#7d8085" stroke-width=".2"/>
<path d="M222.1 75.2l3.2-1.9h3l-3.2 1.9z" fill="#bdc2c7" stroke="#1f2126" stroke-width=".2"/>
<g fill="#7d8085" stroke="#7d8085" stroke-width=".2">
<path d="M232.9 77.9l8.2-4.9v1.3l-8.2 4.9z"/>
<path d="M252 78.9l2-1.2v13.8h-2z"/>
<path d="M248.9 75.7l8.3-4.9v1.3l-8.3 4.9z"/>
<path d="M254 77.7l3.9-2.3v14.4h-3.9z"/>
</g>
<path d="M239.6 72.1l6.8-4 3-.1-9.8 5.9M241.1 73l-8.2 4.9v1.3l8.2-4.9M245.7 75.2l.1 .2a1.26 1.26 0 0 1-1.9 .1l.1-.2M247.4 74.8l6.7-4h3.1l-9.8 5.8M248.9 75.7l8.3-4.9v1.3l-8.3 4.9M257.9 75.4l-9.8 5.8M234.7 80.4l2.3 .8" fill="none" stroke="#1f2126" stroke-width=".2"/>
<g fill="#bfc2c9" stroke="#bfc2c9" stroke-width=".2">
<path d="M245.7 75.2l.6-.2 .7 .3-1.2 .1z"/>
<path d="M242.8 75.6l.5-.3h.7l-.1 .2z"/>
<path d="M245.8 75.4l1.2-.1-.6 .3-.6-.1z"/>
<path d="M242.8 75.6l1.1-.1 .1 .2-.6 .2z"/>
<path d="M245.3 75.8l.5-.3 .6 .1-.8 .5z"/>
<path d="M243.4 75.9l.6-.2 .6 .2-.2 .3z"/>
<path d="M245 75.9l.3-.1 .3 .3-.5 .3z"/>
<path d="M244.6 75.9h.4l.1 .5-.7-.2z"/>
<path d="M238.8 78l4-2.4 2.3 .8-4 2.4z"/>
<path d="M245.1 76.4l1.9-1.1 7 2.4-2 1.2z"/>
<path d="M241.1 78.8l4-2.4 6.9 2.5-3.9 2.3z"/>
</g>
<path d="M234.7 80.4l2.3 .8v12.6h-2.3z" fill="#bfc4c9" stroke="#bfc4c9" stroke-width=".2"/>
<g fill="#bdc2c7" stroke="#bdc2c7" stroke-width=".2">
<path d="M247.4 74.8l6.7-4h3.1l-9.8 5.8z"/>
<path d="M239.6 72.1l6.8-4 3-.1-9.8 5.9z"/>
</g>
<path d="M229.8 77.9h3.1v1.3z" fill="#bfc4c9" stroke="#1f2126" stroke-width=".2"/>
<path d="M224.7 76.9l10 3.5v11.1h-10z" fill="#bfc4c9" stroke="#bfc4c9" stroke-width=".2"/>
<path d="M224.7 76.9l19.3 6.8 4.1-2.5M239.6 72.1l-9.8 5.8h3.1l6.7-4M247.4 74.8l-9.9 5.9 3.1-.1 6.8-4M248.9 75.7l-8.3 4.9v1.3l8.3-4.9M252 78.9l-3.9 2.3M248.1 81.2l-4.1 2.5v12" fill="none" stroke="#1f2126" stroke-width=".2"/>
<g fill="#bfc2c9" stroke="#bfc2c9" stroke-width=".2">
<path d="M234.7 80.4l4.1-2.4 2.3 .8-4.1 2.4z"/>
<path d="M237 81.2l4.1-2.4 7 2.4-4.1 2.5z"/>
</g>
<g fill="#bdc2c7" stroke="#bdc2c7" stroke-width=".2">
<path d="M237.5 80.7l9.9-5.9v1.8l-6.8 4z"/>
<path d="M229.8 77.9l9.8-5.8v1.8l-6.7 4z"/>
</g>
<g fill="#7d8085" stroke="#7d8085" stroke-width=".2">
<path d="M240.6 80.6l8.3-4.9v1.3l-8.3 4.9z"/>
<path d="M248.1 81.2l3.9-2.3v14.4h-3.9z"/>
<path d="M244 83.7l4.1-2.5v14.5h-4.1z"/>
</g>
<path d="M237.5 80.7l3.1-.1v1.3z" fill="#bfc4c9" stroke="#1f2126" stroke-width=".2"/>
<path d="M237 81.2l7 2.5v12h-7z" fill="#bfc4c9" stroke="#bfc4c9" stroke-width=".2"/>
<path d="M237 81.2l7 2.5v12" fill="none" stroke="#1f2126" stroke-width=".2"/>
<path d="M9.9 9.9h259.6v196.1h-259.6zM181.3 145h85.4v5.3h-85.4z" fill="none" stroke="#000" stroke-width=".26"/>
<path d="M6.3 6.3h266.7v203.2h-266.7z" fill="none" stroke="#000" stroke-width=".44"/>
<g fill="none" stroke="#000" stroke-width=".2">
<path d="M42.3 6.3v3.6M74.8 6.3v3.6M107.2 6.3v3.6M139.7 6.3v3.6M172.2 6.3v3.6M204.6 6.3v3.6M237.1 6.3v3.6M6.3 58.9h3.6M269.5 58.9h3.5M6.3 107.9h3.6M269.5 107.9h3.5M6.3 157h3.6"/>
<path d="M269.5 157h3.5M42.3 206v3.5M74.8 206v3.5M107.2 206v3.5M139.7 206v3.5M172.2 206v3.5M204.6 206v3.5M237.1 206v3.5"/>
</g>
<text font-size="3.7" x="212.8" y="158.3">BRIGHTWATER MEDICAL</text>
<g font-size="3.5">
<text x="212.3" y="194.9">BWM-3140</text>
<text x="261.5" y="194.9">A</text>
</g>
<text font-size="3.4" x="205.3" y="194.9">A</text>
<text font-size="3" x="202.8" y="168">CAGE, LUMBAR INTERBODY, TLIF</text>
<text font-size="2.7" x="13.4" y="171.8">NOTES:</text>
<g font-size="2.4">
<text x="13.4" y="176">1.</text>
<text x="13.4" y="178.9">2.</text>
<text x="18.3" y="176">INTERPRET DRAWING PER ASME Y14.5-2018.</text>
<text x="18.3" y="178.9">SUPERIOR AND INFERIOR SURFACES CONVEX, 6° LORDOSIS, DEFINED BY 3D MODEL BWM-3140 REV A. PROFILE 0.05</text>
<text x="13.4" y="184.7">3.</text>
<text x="18.3" y="181.8">TO DATUMS A|B|C.</text>
<text x="18.3" y="184.7">TOOTH PATTERN 0.8 PITCH, 60° INCLUDED, NORMAL TO LOCAL SURFACE. NO BURRS OR LOOSE MATERIAL IN TEETH.</text>
<text x="13.4" y="187.7">4.</text>
<text x="13.4" y="190.6">5.</text>
<text x="18.3" y="187.7">HEIGHT H PER TABLE: -08 = 8.0, -10 = 10.0, -12 = 12.0. ALL OTHER FEATURES COMMON.</text>
<text x="18.3" y="190.6">PRESS 2X TANTALUM MARKER PINS Ø0.80 X 3.0 INTO Ø0.76 BORES, FLUSH TO -0.1, AFTER FINAL MACHINING.</text>
<text x="13.4" y="193.5">6.</text>
<text x="13.4" y="196.5">7.</text>
<text x="18.3" y="193.5">NO SILICONE-BASED COOLANTS. CLEAN PER BWM-QS-0412.</text>
<text x="18.3" y="196.5">LASER MARK P/N AND LOT NO. ON ANTERIOR FACE, 0.8 MM CHARACTERS.</text>
</g>
<g font-size="2.3">
<text x="217.8" y="14.7">REVISIONS</text>
<text x="72.4" y="30.1">32</text>
<text x="76.3" y="34">9.6</text>
<text x="15.2" y="55.4">11</text>
<text x="68.1" y="76.7">TOP VIEW</text>
<text x="15.2" y="103.3">12</text>
<text x="66.5" y="126.2">FRONT VIEW</text>
<text x="144" y="126.2">RIGHT SIDE VIEW</text>
<text x="214.4" y="140.4">ISOMETRIC VIEW</text>
<text x="202.8" y="185.2">NONE</text>
</g>
<g font-size="2.2">
<text x="139" y="49.1">Ø6.0 GRAFT WINDOW THRU</text>
<text x="139" y="54.3">BULLET NOSE R2.5</text>
<text x="139" y="59.5">2X Ø0.76 +0.02/-0.00 X 3.2 DP</text>
<text x="139" y="62.2">MARKER BORES</text>
<text x="139" y="75.6">M4X0.7-6H INSERTER THREAD</text>
<text x="202.8" y="175.5">PEEK, IMPLANT GRADE, PER ASTM F2026. MARKERS:</text>
<text x="202.8" y="177.9">TANTALUM PER ASTM F560</text>
<text x="202.8" y="203.6">M. HALE</text>
<text x="223.8" y="203.6">2026-09-10</text>
<text x="242.1" y="203.6">4:1</text>
<text x="255" y="203.6">1 OF 1</text>
</g>
<g font-size="2.1">
<text x="25.5" y="9">8</text>
<text x="58" y="9">7</text>
<text x="90.4" y="9">6</text>
<text x="122.9" y="9">5</text>
<text x="155.3" y="9">4</text>
<text x="187.8" y="9">3</text>
<text x="220.2" y="9">2</text>
<text x="252.7" y="9">1</text>
<text x="7.3" y="35.1">D</text>
<text x="270.5" y="35.1">D</text>
<text x="7.3" y="84.1">C</text>
<text x="270.5" y="84.1">C</text>
<text x="7.4" y="133.2">B</text>
<text x="270.6" y="133.2">B</text>
<text x="7.4" y="182.2">A</text>
<text x="270.6" y="182.2">A</text>
<text x="25.5" y="208.7">8</text>
<text x="58" y="208.7">7</text>
<text x="90.4" y="208.7">6</text>
<text x="122.9" y="208.7">5</text>
<text x="155.3" y="208.7">4</text>
<text x="187.8" y="208.7">3</text>
<text x="220.2" y="208.7">2</text>
<text x="252.7" y="208.7">1</text>
</g>
<g font-size="2">
<text x="180.8" y="22.2">A</text>
<text x="189.3" y="22.2">INITIAL RELEASE</text>
<text x="240.1" y="22.2">2026-09-10</text>
<text x="257" y="22.2">H</text>
<text x="198.1" y="148.2">CONTOURED SURFACES PER 3D MODEL BWM-3140</text>
<text x="166.5" y="163.9">X.X ±0.1</text>
<text x="166.5" y="166.4">X.XX ±0.05</text>
<text x="166.5" y="168.8">ANGLES ±0.5°</text>
</g>
<g font-size="2" fill="#6b707a">
<text x="13.4" y="201.1">PROPRIETARY AND CONFIDENTIAL. THE INFORMATION IN THIS DOCUMENT IS THE PROPERTY OF BRIGHTWATER MEDICAL. DO NOT REPRODUCE IT</text>
<text x="13.4" y="203.5">OR USE IT FOR ANY PURPOSE OTHER THAN QUOTING OR MAKING PARTS FOR BRIGHTWATER MEDICAL WITHOUT WRITTEN PERMISSION.</text>
</g>
<g font-size="1.9">
<text x="182.2" y="18.4">REV</text>
<text x="207.2" y="18.4">DESCRIPTION</text>
<text x="245" y="18.4">DATE</text>
<text x="259.4" y="18.4">APPR</text>
</g>
<g font-size="1.8">
<text x="165.1" y="156.3">UNLESS OTHERWISE SPECIFIED:</text>
<text x="165.1" y="158.8">DIMENSIONS ARE IN MILLIMETERS</text>
<text x="165.1" y="161.4">TOLERANCES:</text>
<text x="165.1" y="171.8">INTERPRET PER ASME Y14.5-2018</text>
<text x="165.1" y="174.2">BREAK SHARP EDGES</text>
<text x="165.1" y="176.6">DO NOT SCALE DRAWING</text>
</g>
<g font-size="1.7" fill="#6b707a">
<text x="202.8" y="163.8">TITLE</text>
<text x="202.8" y="172.9">MATERIAL</text>
<text x="202.8" y="181.4">FINISH</text>
<text x="202.8" y="189.9">SIZE</text>
<text x="212.3" y="189.9">DWG NO.</text>
<text x="257" y="189.9">REV</text>
<text x="202.8" y="199.7">DRAWN</text>
<text x="223.8" y="199.7">DATE</text>
<text x="242.1" y="199.7">SCALE</text>
<text x="255" y="199.7">SHEET</text>
</g>
<text font-size="1.7" x="171.6" y="204.8">THIRD ANGLE PROJECTION</text>
</svg>
